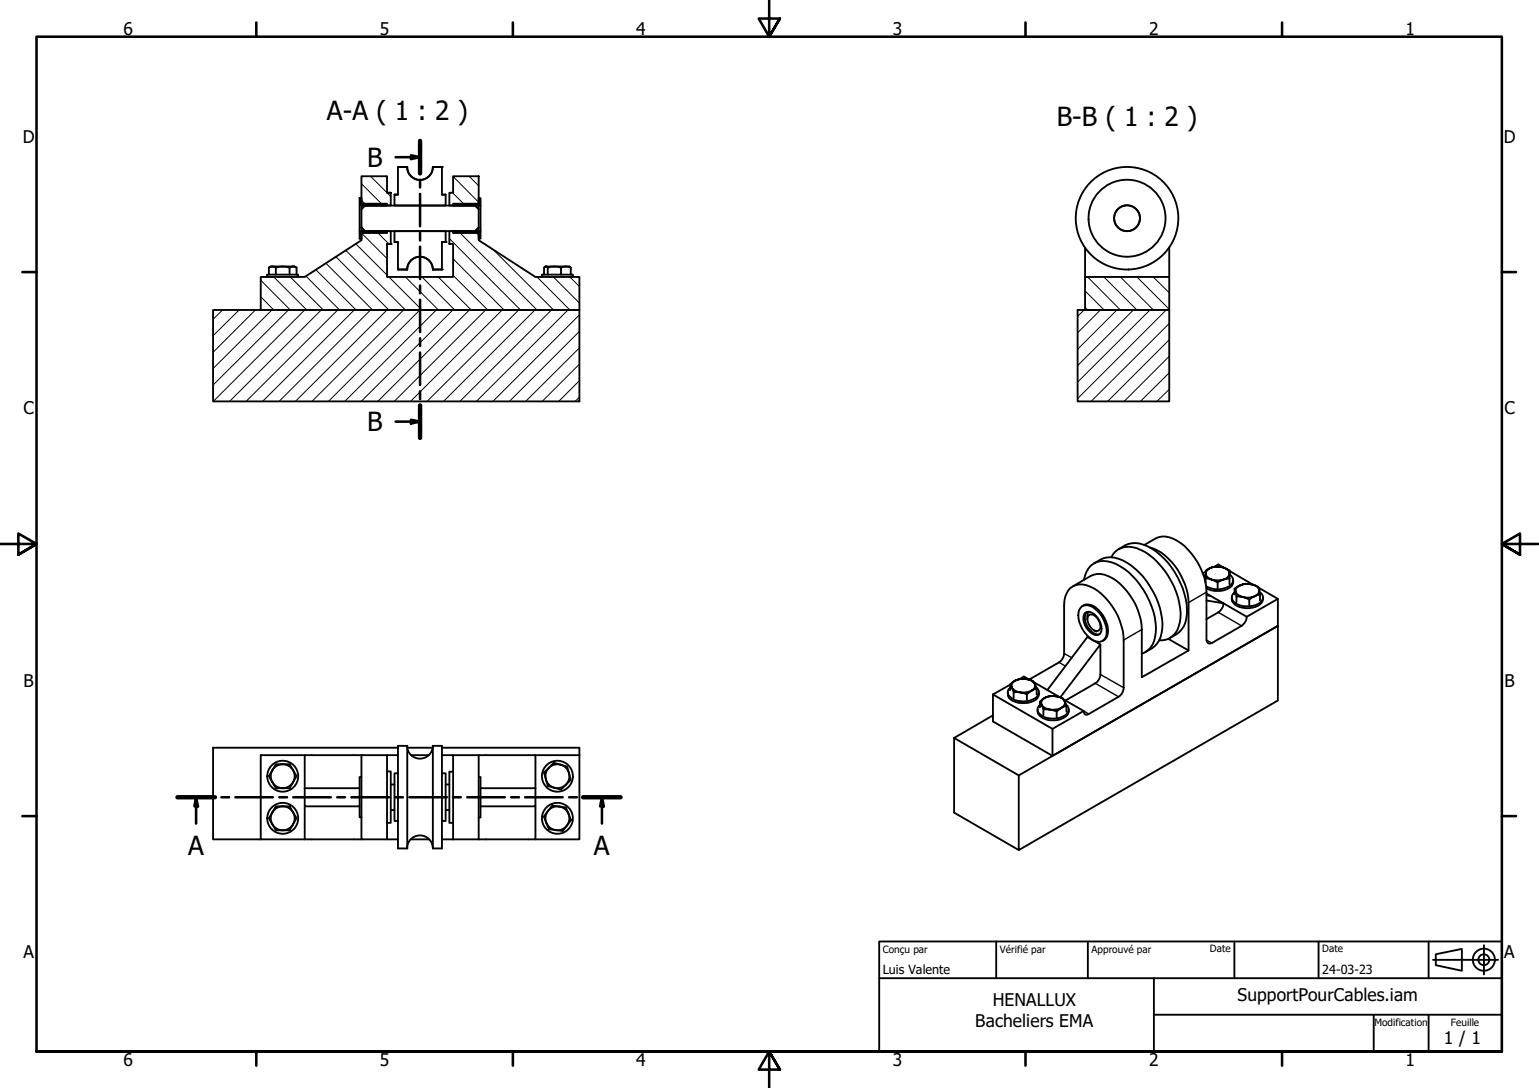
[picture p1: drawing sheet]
<svg xmlns="http://www.w3.org/2000/svg" width="420mm" height="297mm" viewBox="0 0 420 297" stroke-linecap="round" stroke-linejoin="round" font-family="sans-serif">
<!-- layer: Hatch (ISO) -->
<g fill="none" stroke="#000" stroke-width=".27">
<path d="M98.7 54.7l1.4 1.4M98.7 50.2l5.9 5.9M101.2 48.1l5.5 5.5M101.9 55.6l.8 .5M105.6 48.1l.1 .1M123.6 52.6l3.5 3.5M123.7 48.2l7 7M127.3 55.6l-.9 .5M128.1 48.1l2.6 2.6M71.2 76.5l8 8.1M74.7 75.6l9.1 9M79.2 75.6l9.1 9"/>
<path d="M83.5 75.4l9.2 9.2M86.2 73.6l11 11M89 71.9l12.7 12.7M91.7 70.1l14.5 14.5M94.4 68.4l16.3 16.2M97.2 66.6l8.5 8.5M98.2 64.5l.5 .3M98.7 63.6l7 7M102.1 63.1l.9 .5M102.7 63.1l3.5 3.5M106.2 75.6l9 9M110.7 75.6l9 9"/>
<path d="M115.2 75.6l8.9 9M119.6 75.6l9.1 9M122.7 65.1l19.4 19.5M123.7 75.2l9.5 9.4M123.7 70.7l13.9 13.9M125.1 63.1l21.5 21.5M126.9 63.1l-.9 .5M129.6 63.1l1.1 1.1M131.2 64.3l-.5 .3M134.7 68.2l16.4 16.4M146.6 75.6l9 9M151.1 75.6l7.1 7.1"/>
<path d="M155.6 75.6l2.6 2.6M296.2 79.4l5.2 5.2M296.9 75.6l9 9M301.4 75.6l9 9M305.9 75.6l9 9M310.4 75.6l8.8 8.8M314.8 75.6l4.4 4.3M60.8 84.6l-2.6 2.6M65.3 84.6l-7.1 7.1M69.7 84.6l-11.5 11.6M71.2 81l3.5 3.6M74.2 84.6l-16 16"/>
<path d="M78.7 84.6l-20.5 20.5M83.2 84.6l-25 25M87.7 84.6l-25 25M92.2 84.6l-25 25M96.7 84.6l-25 25M101.2 84.6l-25 25M105.7 84.6l-25.1 25M110.2 84.6l-25 25M114.6 84.6l-24.9 25M119.1 84.6l-25 25M123.6 84.6l-25 25M128.1 84.6l-25 25"/>
<path d="M132.6 84.6l-25 25M137.1 84.6l-25 25M141.6 84.6l-25 25M146 84.6l-24.9 25M150.6 84.6l-25.1 25M155.1 84.6l-25.1 25M158.2 99.4l-10.2 10.2M158.2 95l-14.7 14.6M158.2 90.5l-19.1 19.1M158.2 86l-23.6 23.6M296 84.6l-1.8 1.7M296.2 83.9l.7 .7"/>
<path d="M300.4 84.6l-6.2 6.3M304.9 84.6l-10.7 10.8M309.4 84.6l-15.2 15.2M313.9 84.6l-19.7 19.7M318.4 84.6l-24.2 24.2M319.2 97.3l-12.3 12.3M319.2 92.8l-16.8 16.8M319.2 88.3l-21.3 21.3M158.2 108.4l-1.2 1.2M158.2 103.9l-5.7 5.7M319.2 106.3l-3.4 3.3M319.2 101.8l-7.9 7.8"/>
</g>
<!-- layer: Visible (ISO) -->
<g fill="none" stroke="#000" stroke-width=".51">
<path d="M98.2 54.1h.5v1.5h7v.5h-7.5zM98.2 56.1v7M98.2 54.1h.5M98.7 48.1h7v4.5h1v3.5h-8zM98.7 57.1l1-1h30l1 1v5l-1 1h-30l-1-1zM98.7 56.1v1M105.7 52.6h1M107.7 53.1h.9M108.6 45.6h2.6M111.1 45.6a3.5 3.5 0 0 0 3.5 3.5 3.5 3.5 0 0 0 3.6-3.5M111.2 45.6a3.5 3.5 0 0 0 3.5 3.5 3.5 3.5 0 0 0 3.5-3.5M111.2 45.6h-2.6v7.5h-.9v3h14v-3"/>
<path d="M118.2 45.6h2.4v7.5h1.1M118.2 45.6h2.4M120.6 53.1h1.1M123.7 55.6h7v-1.5h.5v2h-7.5zM123.7 48.1h7v8h-8v-3.5h1zM130.7 56.1v1M131.2 56.1v7M71.2 75.6h12l15.5-10v-2.5h8v3.5h-1v9h18v-9h-1v-3.5h8v2.5l15.5 10h12v9h-87zM72.9 75.6v-.6h8.5v.6M73.4 73.1a1.59 1.59 0 0 1 1.9 0 5.7 5.7 0 0 1 3.8 0M73.4 73.1l.5-.3h6.6l.5 .3M73.4 73.1v1.9"/>
<path d="M75.3 73.1v1.9M79.1 73.1a1.59 1.59 0 0 1 1.9 0M79.1 73.1v1.9M81 73.1v1.9M98.2 63.1h7.5v.5h-7v1.5h-.5zM98.2 65.1h.5M98.7 62.1v1M105.7 66.6h1M107.7 66.1h.9M108.6 73.6h2.6M111.1 73.6a3.5 3.5 0 0 1 3.5-3.5 3.5 3.5 0 0 1 3.6 3.5M111.2 73.6a3.5 3.5 0 0 1 3.5-3.5 3.5 3.5 0 0 1 3.5 3.5"/>
<path d="M118.2 73.6h2.4M120.6 66.1h1.1v-3h-14v3h.9v7.5h2.6M120.6 66.1v7.5h-2.4M120.6 66.1h1.1M123.7 63.1h7.5v2h-.5v-1.5h-7zM130.7 62.1v1M148 75.6v-.6h8.4v.6M148.8 72.8h6.6l.4 .3a2.96 2.96 0 0 0-2.6 0 5.3 5.3 0 0 0-3.7 0M149.5 73.1l-.5-.3-.5 .3v1.9M149.5 73.1v1.9M153.2 73.1v1.9M155.8 73.1v1.9"/>
<path d="M296.2 75.6h23v9h-23zM296.2 67.7v7.9M319.2 67.5v8.1M58.2 84.6h100v25h-100zM294.2 84.6h25v25h-25zM295.9 158.3a5.5 5.5 0 0 1 7.6-4.8 20.5 20.5 0 0 1 11.8 15 10.9 10.9 0 0 1-1.2 8.3l-1.5 1.3-.9 .4M298.7 153.8a7.2 7.2 0 0 1 9-.1 21.7 21.7 0 0 1 9.6 17.9 6.9 6.9 0 0 1-4.6 6.4M303.4 152.1a5.4 5.4 0 0 1 6.9-2.4 18 18 0 0 1 9.5 9 15.4 15.4 0 0 1 1.6 13.4 4.9 4.9 0 0 1-4.9 2.7M305.4 149.9a7.2 7.2 0 0 1 9.1-.1 21.7 21.7 0 0 1 9.5 17.9 6.9 6.9 0 0 1-4.6 6.5M312.4 148.8a8 8 0 0 1 5.7-2.3 12.4 12.4 0 0 1 8.1 5.9 17.2 17.2 0 0 1 3.2 9.3v13a.93 .93 0 0 0 .4 .9 .93 .93 0 0 0 1 0l8.6-5.1a2.86 2.86 0 0 0 1-2.1M313.9 149.5a15.4 15.4 0 0 1 9 8.7 15 15 0 0 1 1.6 6.3v13.1l-5.5-3.2M329.1 157.9v1.3"/>
<path d="M329.2 155.8l1.6-.9-.5 .3a1.58 1.58 0 0 0-1.1 1.4zM329.2 156.6a1.87 1.87 0 0 0 1.6 1.6l-1.7-.3zM329.2 156.1l-.8 .4M329.2 156.8l-.5 .5M330.8 154.9a4.9 4.9 0 0 1 3.3 .1l-1.4-.3zM330.8 158.2l1.9 .3 1.3-.3-1.6 .8zM331.4 154.8l1.2-.7 1.5 .9M332.4 159v1.6M334.1 155l1.6 .8v.8a1.75 1.75 0 0 0-1.6-1.6zM335.7 156.8a1.91 1.91 0 0 1 .9 2.1 1.91 1.91 0 0 1-1.7 1.5 6.3 6.3 0 0 1-5.6-.3M335.7 156.6v1.3l-1.7 .3a2.07 2.07 0 0 0 1.7-1.6zM335.7 155.9l6.5 3.8"/>
<path d="M335.7 155.8v1.5M335.7 157.9v1.6M336.7 158.4a2.48 2.48 0 0 1-2.3 2.7l-.8 .2a6.7 6.7 0 0 1-4.2-.7M338.6 159.8l1.2-.4 2 .2a4 4 0 0 0-3.2 .2zM341.8 159.6l1.7 .6 .3 .8a2.37 2.37 0 0 0-2-1.4zM292.9 160.1l4.9-2.9a5.8 5.8 0 0 1 5.8 .6 17.9 17.9 0 0 1 8.1 14.1v13l12.8-7.3M295.5 165.5a3.6 3.6 0 0 1 4 1.2 8.1 8.1 0 0 1 2.5 7 2.38 2.38 0 0 1-3.9 .9 8.1 8.1 0 0 1-3.5-8.1zM295.5 165.5a3.2 3.2 0 0 1 4.3 1 7.6 7.6 0 0 1 2.4 7.3l-.4 .6-.8 .6M296.2 167.4a2.09 2.09 0 0 1 3 .7 3.9 3.9 0 0 1 1 5.1 2.45 2.45 0 0 1-3.1-1.2 4.2 4.2 0 0 1-.9-4.6zM296.7 167.1a4.2 4.2 0 0 0 1.4 5.4 2.25 2.25 0 0 0 2.1 .7M297.2 167l-.3 2M297.4 167.8a3 3 0 0 1 3 3.6 1.2 1.2 0 0 1-.9 .9 1.2 1.2 0 0 1-1.2-.5l-.5-.5a2.78 2.78 0 0 1-.6-3.2z"/>
<path d="M298.6 172.1l.7 .4M300.4 175.9l-3.5-2-11 14.5M329.4 162l1.1 .7M329.4 162.5l1.1 .2M330.5 162.7l3.5 2-4.6-.8M336.3 163.1a2.51 2.51 0 0 0 2.1 2.6 6 6 0 0 0 6-1.1l.4-1.5M337.1 160.7l1.5-.9a1.7 1.7 0 0 0-1.3 1.7zM337.1 160.7v1.6M337.3 161.5a2.38 2.38 0 0 0 2 1.5l-1.7-.1zM337.6 162.9v1.6M339.3 163l1.3 .2 1.9-.4-1.4 .9zM340.4 168.4l-6.4-3.7a3 3 0 0 1-1.4 2.5l-3.2 1.8"/>
<path d="M341.1 163.7v1.6M343.6 160.5l5.3 3-8.5 4.9M343.8 161l.2 1.4-1.5 .4a1.86 1.86 0 0 0 1.3-1.8zM343.9 161.6a1.78 1.78 0 0 1 .9 1.8 1.78 1.78 0 0 1-1.3 1.5 6.4 6.4 0 0 1-6.8-.8 1.68 1.68 0 0 1 .4-2.4M344 162.4v1.5M348.9 163.5v7.4l-61.6 35.5v-7.4M271.1 189.6l16.2 9.4 8.5-4.9M271.1 195.3l-10.6 6.2M271.1 189.6v7.4l16.2 9.4M275.1 189a2.29 2.29 0 0 0 2.1 2.6 5.9 5.9 0 0 0 6.1-1.1l.4-1.5M275.8 186.9l1.3-1a1.62 1.62 0 0 0-.9 1.8zM275.8 186.9l-4.7 2.7"/>
<path d="M275.8 186.9v1.6M276.2 187.7l.7 .7 1.6 .6h-1.8zM276.7 189v1.5M277.1 185.9a4.1 4.1 0 0 1 3.1-.5l-1.3-.1zM278.5 185.3l1-.6 1.5 .8 8.1-4.7a2.95 2.95 0 0 0 1.4-2.4v-13.1a5 5 0 0 1 4.1-5.7 10.4 10.4 0 0 1 8.1 4.7 17.5 17.5 0 0 1 4.1 10.4v13.1a3 3 0 0 1-1.4 2.4l-8.6 4.9a.82 .82 0 0 1-1-1M278.5 189h2l1.2-.5-1.3 1zM280.2 185.4l1.8 .5 .5 .8-.2-.3a2.89 2.89 0 0 0-2.1-1zM280.4 189.5v1.6M282.3 186.3l6.8 3.9M282.5 186.7l.5 1.3-1.3 .5a1.48 1.48 0 0 0 .8-1.8zM282.9 187.6a1.87 1.87 0 0 1 .6 2 1.87 1.87 0 0 1-1.5 1.3 5.8 5.8 0 0 1-6.7-1.1 1.51 1.51 0 0 1 .5-2M283 188v1.6"/>
<path d="M283.3 193.7a2.51 2.51 0 0 0 2.1 2.6 5.4 5.4 0 0 0 6.3-1.6l.1-1M283.9 191.6l1.3-1.1a1.62 1.62 0 0 0-.8 1.9zM283.9 191.6v1.6M284.4 192.4l.6 .7 1.6 .6h-1.7zM284.9 193.7v1.5M285.2 190.5a4.1 4.1 0 0 1 3.2-.4l-1.4-.1zM286.6 193.7h2.1l1.1-.5-1.3 1zM288.4 190.1l1.7 .5 .5 .8-.2-.3a2.89 2.89 0 0 0-2-1zM288.5 194.2v1.6M289.5 190.4l10.9-14.5v8.2a3 3 0 0 1-1.4 2.4l-8.1 4.7M290.4 191l5.4 3.1M290.6 191.4l.5 1.3-1.3 .5a1.48 1.48 0 0 0 .8-1.8z"/>
<path d="M291 192.3a1.71 1.71 0 0 1-.2 3 5.9 5.9 0 0 1-7.3-.8 1.51 1.51 0 0 1 .4-2M291.1 192.7v1.6M74.4 210.3a3.3 3.3 0 0 1 5.6 0M74.4 210.3l-.5 1.6 .5 1.7M74.4 210.3l-1 1.6 1 1.6M74.4 210.3l.9-1.7h3.8l.9 1.7M80 210.3l1 1.6-1.9 3.3h-3.8l-.9-1.7M80 210.3a3.3 3.3 0 0 1-1.2 4.4 3.3 3.3 0 0 1-4.4-1.1M83.2 215.2v4.9h15M83.2 206.2h-12v23h12M83.2 215.2h15M98.7 212.1h-.5v11h.5"/>
<path d="M98.7 206.2h7v23h-7zM98.7 206.2h-15.5v9M105.7 210.6h1v14h-1M105.7 206.2h2.9M106.7 214.2h1M108.6 204.1h-50.4v25.1h13M108.6 211.1h-.9v13h.9M108.6 203.6h2.6v28h-2.6zM111.1 203.6a3.5 3.5 0 0 0 3.5 3.5 3.5 3.5 0 0 0 3.6-3.5M111.2 204.1h6.9M112.3 206.2h4.8M118.2 203.6h2.4v28h-2.4z"/>
<path d="M120.6 211.1h1.1v13h-1.1M120.6 204.1h37.6v2.1M120.6 206.2h3.1M121.7 214.2h1M123.7 210.7h-1v13.9h1M123.7 206.2h7v23h-7zM130.7 212.1h.5v11.1h-.5M130.7 206.2h15.5v9M131.2 215.2h15M146.2 215.2v4.9h-15M146.2 206.2h12M153 208.8l1.8 .5 1 3.6-2.6 2.7-1.9-.5"/>
<path d="M153 208.8l-1.8-.5-2.7 2.6 1 3.7 1.8 .5M153 208.8a3.3 3.3 0 0 0-4 2.3 3.3 3.3 0 0 0 2.3 4M153 208.8a3.3 3.3 0 0 1 2.3 4 3.3 3.3 0 0 1-4 2.3M158.2 206.2v23h-12M278.1 211.7l70.8-40.8v20.3l-70.8 40.9zM278.1 211.7l-17.6-10.2v20.4l17.6 10.2M75.3 220.1h3.8l1.9 3.3-1.9 3.3h-3.8l-1.9-3.3zM83.2 220.1v9.1h15.5M105.7 229.2h2.9M106.7 221.2h1M111.1 231.6a3.5 3.5 0 0 1 3.5-3.5 3.5 3.5 0 0 1 3.6 3.5M112.2 229.2h5"/>
<path d="M120.6 229.2h3.1M121.7 221.2h1M146.2 220.1v9.1h-15.5M149.6 221.4a3.3 3.3 0 0 0 2.1 5.3 3.3 3.3 0 0 0 3.5-4.5M149.6 221.4l-1.1 1.5 1.4 3.5 3.7 .5 2.3-3-.7-1.7M152.6 220.2l-1.9-.3-1.1 1.5M152.6 220.2l1.9 .3 .7 1.7M152.6 220.2l-1.7 .2-1.3 1M152.6 220.2l1.6 .6 1 1.4"/>
<circle cx="307.7" cy="59.6" r="3.5"/>
<circle cx="307.7" cy="59.6" r="14"/>
<circle cx="307.7" cy="59.6" r="10.5"/>
<circle cx="77.2" cy="211.9" r="4.2"/>
<circle cx="152.2" cy="211.9" r="4.2"/>
<circle cx="77.2" cy="223.4" r="3.3"/>
<circle cx="77.2" cy="223.4" r="4.2"/>
<circle cx="152.2" cy="223.4" r="4.2"/>
</g>
<g fill="#000">
<circle cx="98.2" cy="54.1" r=".25"/>
<circle cx="107.7" cy="53.1" r=".25"/>
<circle cx="108.6" cy="45.6" r=".25"/>
<circle cx="120.7" cy="45.6" r=".25"/>
<circle cx="98.2" cy="65.1" r=".25"/>
<circle cx="106.7" cy="66.6" r=".25"/>
<circle cx="108.6" cy="73.6" r=".25"/>
<circle cx="118.2" cy="73.6" r=".25"/>
<circle cx="120.7" cy="73.6" r=".25"/>
<circle cx="121.7" cy="66.1" r=".25"/>
</g>
<!-- layer: Visible Narrow (ISO) -->
<path d="M290.5 178.4l2.1 1.2M311.7 171.9l-4.9 2.8M329.4 174.7l1.4 .9M329.4 161.7l-4.9 2.8M332.6 167.2l6.4 3.7M289.1 180.8l1.7 1M295.8 194.1l1.4 .8M299 186.5l6.4 3.7M300.4 184.1l6.4 3.7" fill="none" stroke="#000" stroke-width=".38"/>
<!-- layer: Section Line (ISO) -->
<g fill="none" stroke="#000" stroke-width=".7">
<path d="M114.7 38.5v8.9M108 42.9h6.7M112.2 42.4l2.5 .5-2.5 .5zM114.7 49.1v2.1M114.7 52.9v8.9M114.7 63.5v2.1M114.7 67.4v8.8M114.7 78v2.1M114.7 81.8v8.9M114.7 92.4v2.1M114.7 96.3v8.8M108 115.1h6.7"/>
<path d="M112.2 114.6l2.5 .5-2.5 .5zM114.7 106.9v2.1M114.7 110.7v8.9M48.5 217.7h10.2M53.5 217.7l.5 2.4h-.9zM53.5 217.7v7.1M60.5 217.7h2M64.3 217.7h10.2M76.3 217.7h2.1M80.1 217.7h10.2M92.1 217.7h2.1M95.9 217.7h10.3"/>
<path d="M107.9 217.7h2.1M111.8 217.7h10.2M123.7 217.7h2.1M127.6 217.7h10.2M139.6 217.7h2.1M143.4 217.7h10.2M155.4 217.7h2.1M159.2 217.7h10.2M164.3 217.7l.5 2.4h-1zM164.3 217.7v7.1"/>
</g>
<path d="M114.7 38.5v8.9M114.7 110.7v8.9M48.5 217.7h10.2M159.2 217.7h10.2" fill="none" stroke="#000" stroke-width="1.2"/>
<g fill="#000">
<path d="M112.2 42.4l2.5 .5-2.5 .5z" fill-rule="evenodd"/>
<path d="M112.2 114.6l2.5 .5-2.5 .5z" fill-rule="evenodd"/>
<path d="M53.5 217.7l.5 2.4h-.9z" fill-rule="evenodd"/>
<path d="M164.3 217.7l.5 2.4h-1z" fill-rule="evenodd"/>
</g>
<!-- layer: Border (ISO) -->
<g fill="none" stroke="#000" stroke-width=".7">
<path d="M70 6.1v3.9M140 6.1v3.9M210 0v10l-2.9-4.9h5.8l-2.9 4.9 2.9-4.9M280 6.1v3.9M350 6.1v3.9M6.1 74.3h3.9M410 74.3h3.9M0 148.5h10l-5-2.8v5.7l5-2.9-5 2.9M420 148.5h-10l5-2.8v5.7l-5-2.9 5 2.9M6.1 222.8h3.9M410 222.8h3.9M10 287.1v-277.1h400v277.1h-400h400"/>
<path d="M70 287.1v3.8M140 287.1v3.8M212.9 292l-2.9-4.9 2.9 4.9h-5.8l2.9-4.9v9.9M280 287.1v3.8M350 287.1v3.8"/>
</g>
<!-- layer: Title (ISO) -->
<g fill="none" stroke="#000" stroke-width=".51">
<path d="M240 257h170v30.1h-170zM272 257v10.1M297 257v10.1M337 257v10.1M360 257v10.1M390 257v10.1M405.1 258v8.1M240 267.1h170M315 277h95M315 267.1v20M375 277v10.1M390 277v10.1"/>
<path d="M391.2 262.1h17.8M392 260.5l7.1-1.4v5.9l-7.1-1.5z"/>
<circle cx="405.1" cy="262" r="3"/>
<circle cx="405.1" cy="262" r="1.49"/>
</g>
<g font-size="7.2">
<text x="89.2" y="32.9">A-A ( 1 : 2 )</text>
<text x="288.5" y="34.5">B-B ( 1 : 2 )</text>
<text x="100.3" y="45.5">B</text>
<text x="100.3" y="117.7">B</text>
<text x="51.4" y="233.5">A</text>
<text x="162.1" y="233.5">A</text>
</g>
<g font-size="4.8">
<text x="33.7" y="9.6">6</text>
<text x="103.7" y="9.6">5</text>
<text x="173.7" y="9.6">4</text>
<text x="243.7" y="9.6">3</text>
<text x="313.7" y="9.6">2</text>
<text x="383.7" y="9.6">1</text>
<text x="6.2" y="38.9">D</text>
<text x="410.5" y="38.9">D</text>
<text x="6.4" y="113.1">C</text>
<text x="410.7" y="113.1">C</text>
<text x="6.4" y="187.4">B</text>
<text x="410.7" y="187.4">B</text>
<text x="6.4" y="261.7">A</text>
<text x="410.7" y="261.7">A</text>
<text x="271" y="274.6">HENALLUX</text>
<text x="337.8" y="273.4">SupportPourCables.iam</text>
<text x="266.3" y="280.3">Bacheliers EMA</text>
<text x="394.2" y="285">1 / 1</text>
<text x="33.7" y="290.9">6</text>
<text x="103.7" y="290.9">5</text>
<text x="173.7" y="290.9">4</text>
<text x="243.7" y="290.9">3</text>
<text x="313.7" y="290.9">2</text>
<text x="383.7" y="290.9">1</text>
</g>
<g font-size="3.4">
<text x="241" y="266">Luis Valente</text>
<text x="361" y="266">24-03-23</text>
</g>
<g font-size="2.7">
<text x="241" y="260.1">Conçu par</text>
<text x="273" y="260.3">Vérifié par</text>
<text x="298" y="260.3">Approuvé par</text>
<text x="330.3" y="260">Date</text>
<text x="361" y="260">Date</text>
<text x="375.2" y="280.1">Modification</text>
<text x="396.1" y="280.1">Feuille</text>
</g>
</svg>
